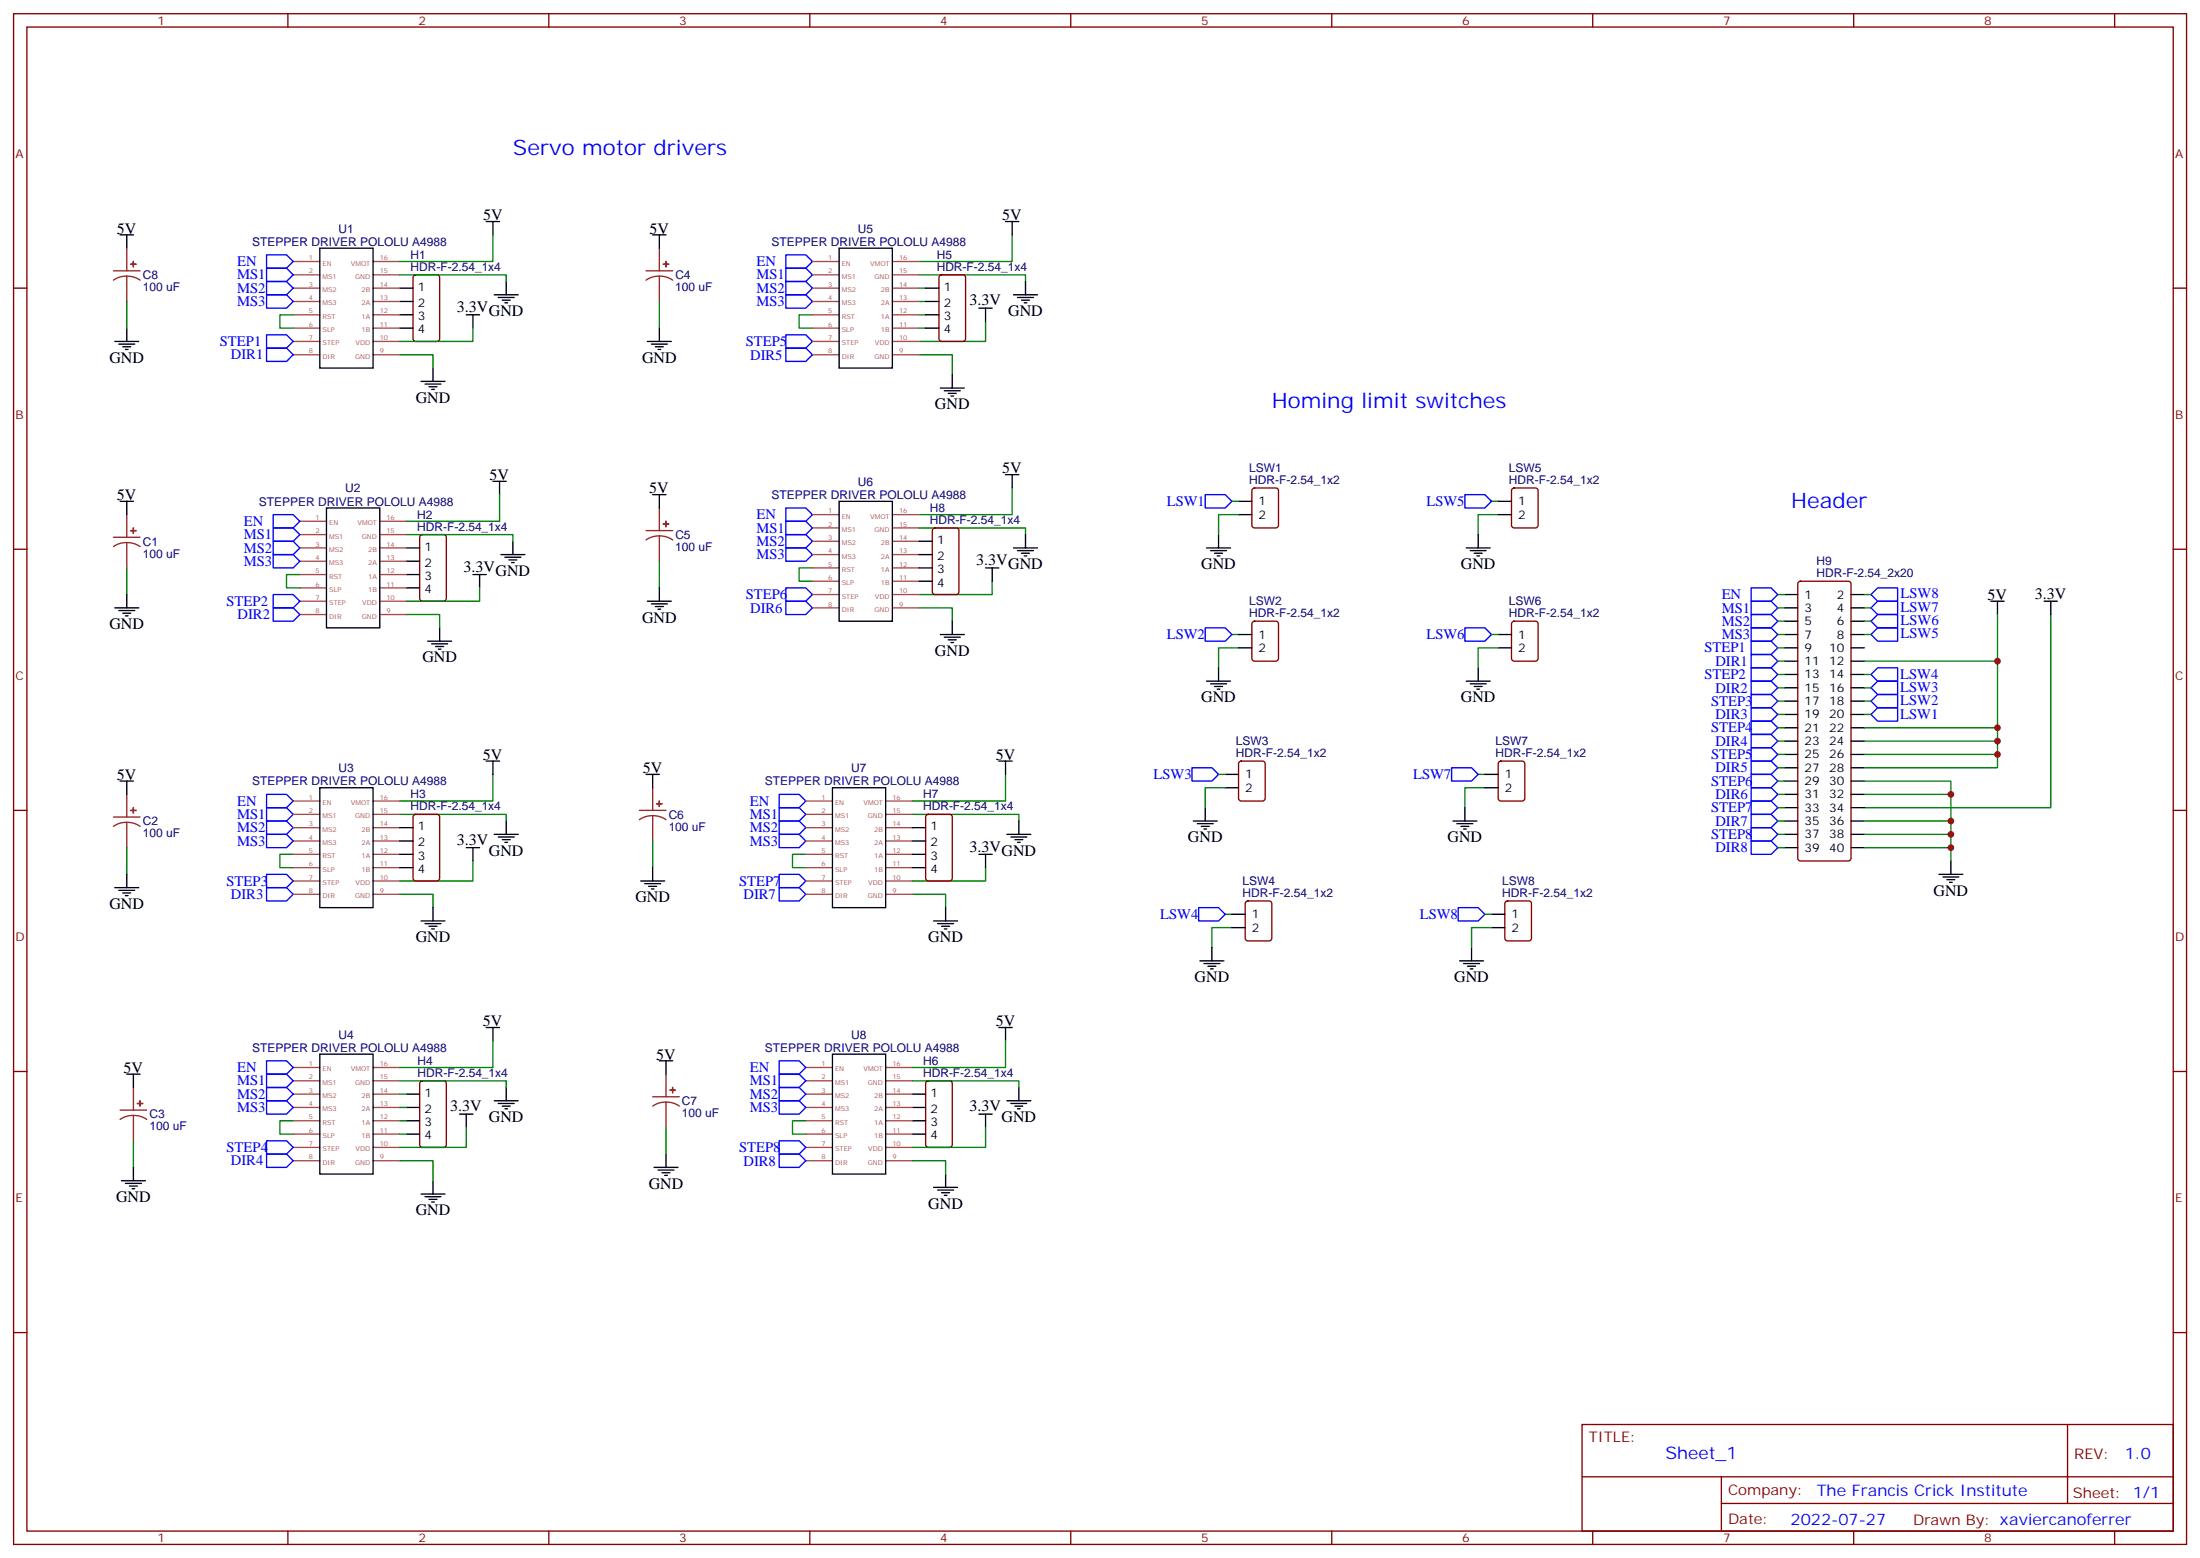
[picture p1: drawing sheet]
<svg xmlns="http://www.w3.org/2000/svg" width="583mm" height="413mm" viewBox="0 0 583 413" stroke-linecap="round" stroke-linejoin="round" font-family="sans-serif">
<g fill="none" stroke="#870000" stroke-width=".35">
<path d="M3.6 3.6h575.7v405.4h-575.7zM7.1 7.2h568.7v398.2h-568.7zM76.3 3.6v3.6M145.4 3.6v3.6M214.6 3.6v3.6M283.7 3.6v3.6M352.8 3.6v3.6M422 3.6v3.6M491.1 3.6v3.6M560.3 3.6v3.6M3.6 76.3h3.5M109.7 73l.4-.2h5.7a.71 .71 0 0 1 .7 .7l-.1 16.5-.6 .4h-5.7l-.5-.2-.2-.5v-16.2z"/>
<path d="M249 73l.5-.2h5.6a.71 .71 0 0 1 .7 .7v16.5l-.7 .4h-5.6l-.5-.2-.2-.5v-16.2zM575.8 76.3h3.5M331.9 129.4l.5-.2h5.6a.71 .71 0 0 1 .7 .7v9.5l-.7 .4h-5.6l-.5-.2-.2-.5v-9.2zM400.7 129.4l.5-.2h5.6a.71 .71 0 0 1 .7 .7v9.5l-.7 .4h-5.6l-.5-.2-.2-.5v-9.2zM3.6 145.5h3.5M111.4 141.8l.5-.2h5.6a.71 .71 0 0 1 .8 .7l-.1 16.5-.7 .4h-5.6l-.5-.2-.2-.5v-16.2zM247.2 140l.5-.2h5.7a.71 .71 0 0 1 .7 .7l-.1 16.5-.6 .4h-5.7l-.5-.2-.2-.5v-16.2zM476.6 154.1l.4-.2h12.7a.71 .71 0 0 1 .7 .7v72.7l-.2 .5-.5 .2h-12.7l-.5-.2-.2-.5v-72.7zM575.8 145.5h3.5M331.9 164.7l.5-.2h5.6a.71 .71 0 0 1 .7 .7v9.5l-.7 .4h-5.6l-.5-.3-.2-.4v-9.2zM400.7 164.7l.5-.2h5.6a.71 .71 0 0 1 .7 .7v9.5l-.7 .4h-5.6l-.5-.3-.2-.4v-9.2zM3.6 214.6h3.5"/>
<path d="M109.7 215.9l.4-.2h5.7a.71 .71 0 0 1 .7 .7l-.1 16.5-.6 .4h-5.7l-.5-.2-.2-.5v-16.2zM245.5 215.9l.5-.2h5.6a.71 .71 0 0 1 .7 .7l-.1 16.5-.6 .4h-5.6l-.5-.2-.2-.5v-16.2zM328.4 201.7l.5-.2h5.6a.71 .71 0 0 1 .7 .7l-.1 9.5-.6 .4h-5.6l-.5-.2-.2-.5v-9.2zM397.2 201.7l.5-.2h5.6a.71 .71 0 0 1 .7 .7l-.1 9.5-.6 .4h-5.6l-.5-.2-.3-.5v-9.2zM575.8 214.6h3.5M330.2 238.8l.4-.2h5.7a.71 .71 0 0 1 .7 .7l-.1 9.4-.6 .5h-5.7l-.5-.3-.2-.4v-9.2zM398.9 238.8l.5-.2h5.7a.71 .71 0 0 1 .7 .7l-.1 9.4-.6 .5h-5.7l-.5-.3-.2-.4v-9.2zM3.6 283.7h3.5M111.4 286.4l.5-.2h5.6a.71 .71 0 0 1 .8 .7l-.1 16.5-.7 .4h-5.6l-.5-.2-.2-.5v-16.2zM245.5 286.4l.5-.2h5.6a.71 .71 0 0 1 .7 .7l-.1 16.5-.6 .4h-5.6l-.5-.2-.2-.5v-16.2zM575.8 283.7h3.5M3.6 352.9h3.5"/>
<path d="M575.8 352.9h3.5M419.2 377.2h156.6v28.2h-156.6zM547.8 377.2v20.9M419.2 391.1h156.5M456.1 398.1h119.6M456.1 391.1v14.1M76.3 405.4v3.6M145.4 405.4v3.6M214.6 405.4v3.6M283.7 405.4v3.6M352.8 405.4v3.6M422 405.4v3.6"/>
<path d="M491.1 405.4v3.6M560.3 405.4v3.6"/>
</g>
<g fill="none" stroke="#008700" stroke-width=".35">
<path d="M33.6 79.8v7.1M105.9 72.8h28.2v1.7M130.6 62.2v7.1h-24.7M174.7 79.8v7.1M243.5 72.8h28.2v1.7M243.5 79.8h1.8M243.5 76.3h1.8M268.2 62.2v7.1h-24.7M77.7 83.4h-3.5v3.5h3.5M105.9 93.9h8.8v3.6M125.3 86.9v3.5h-19.4M215.3 83.4h-3.6v3.5h3.6"/>
<path d="M243.5 93.9h8.8v5.3M243.5 86.9h1.8M243.5 83.4h1.8M261.1 85.1v5.3h-17.6M132.4 131v7h-24.7M243.5 139.8h28.2v1.8M268.2 129.2v7.1h-24.7M326.4 132.8h1.8M328.2 136.3h-5.3v5.3M395.2 132.8h1.7M396.9 136.3h-5.2v5.3M33.6 150.4v7"/>
<path d="M79.4 152.2h-3.5v3.5h3.5M107.7 141.6h28.2v1.7M127.1 155.7v3.5h-19.4M174.7 148.6v7.1M215.3 150.4h-3.6v3.5h3.6M262.9 153.9v3.5h-19.4M471 157.4h1.8M494 157.4h1.7M107.7 162.7h8.8v3.6M243.5 161h8.8v3.5M326.4 168h1.8M328.2 171.6h-5.3v5.2"/>
<path d="M395.2 168h1.7M396.9 171.6h-5.2v5.2M471 168h1.8M471 161h1.8M471 164.5h1.8M471 171.6h1.8M471 175.1h1.8M471 178.6h1.8M494 168h1.7M494 161h1.7M494 164.5h1.7M494 175.1h35.2"/>
<path d="M494 178.6h1.7M529.2 162.7v40.6h-35.2M543.3 162.7v51.2h-49.3M471 182.1h1.8M471 185.7h1.8M471 189.2h1.8M471 192.7h1.8M471 196.3h1.8M471 199.8h1.8M494 182.1h1.7M494 185.7h1.7M494 189.2h1.7"/>
<path d="M494 192.7h35.2M494 196.3h35.2M494 199.8h35.2M105.9 215.7h28.2v1.7M130.6 205.1v7h-24.7M241.7 215.7h28.2v1.7M266.4 205.1v7h-24.7M322.9 205.1h1.7M324.6 208.6h-5.3v5.3M391.7 205.1h1.7M393.4 208.6h-5.3v5.3M471 203.3h1.8"/>
<path d="M471 206.8h1.8M471 210.4h1.8M471 213.9h1.8M471 217.4h1.8M494 217.4h22.9v3.5M494 210.4h22.9v7M494 206.8h22.9v3.6M33.6 224.5v7M77.7 226.2h-3.5v3.6h3.5M105.9 236.8h8.8v3.5M125.3 228v5.3h-19.4M172.9 222.7v7.1"/>
<path d="M213.5 226.2h-3.5v3.6h3.5M241.7 236.8h8.8v3.5M261.1 229.8v3.5h-19.4M471 220.9h1.8M471 224.5h1.8M494 224.5h22.9v3.5M494 220.9h22.9v3.6M324.6 242.1h1.8M326.4 245.6h-5.3v5.3M393.4 242.1h1.8M395.2 245.6h-5.3v5.3M130.6 275.6v7.1h-24.7"/>
<path d="M266.4 275.6v7.1h-24.7M77.7 296.8h-3.5v3.5h3.5M105.9 286.2h28.2v1.8M105.9 289.7h1.8M105.9 293.3h1.8M105.9 296.8h1.8M123.5 298.6v5.2h-17.6M176.5 298.6v7M213.5 296.8h-3.5v3.5h3.5M241.7 286.2h28.2v1.8M261.1 298.6v5.2h-19.4M35.3 302.1v7"/>
<path d="M105.9 307.4h8.8v5.3M105.9 300.3h1.8M241.7 307.4h8.8v3.5"/>
</g>
<g fill="none" stroke="#00f" stroke-width=".35">
<path d="M70.6 67.5h5.3l1.8 1.8-1.8 1.7h-5.3zM70.6 71h5.3l1.8 1.8-1.8 1.7h-5.3zM70.6 74.5h5.3l1.8 1.8-1.8 1.8h-5.3zM70.6 78.1h5.3l1.8 1.7-1.8 1.8h-5.3zM208.2 78.1h5.3l1.8 1.7-1.8 1.8h-5.3zM208.2 74.5h5.3l1.8 1.8-1.8 1.8h-5.3zM208.2 71h5.3l1.8 1.8-1.8 1.7h-5.3zM208.2 67.5h5.3l1.8 1.8-1.8 1.7h-5.3zM70.6 88.7h5.3l1.8 1.7-1.8 1.8h-5.3zM70.6 92.2h5.3l1.8 1.7-1.8 1.8h-5.3zM208.2 92.2h5.3l1.8 1.7-1.8 1.8h-5.3zM208.2 88.7h5.3l1.8 1.7-1.8 1.8h-5.3z"/>
<path d="M72.4 136.3h5.3l1.7 1.7-1.7 1.8h-5.3zM72.4 139.8h5.3l1.7 1.8-1.7 1.7h-5.3zM208.2 138h5.3l1.8 1.8-1.8 1.8h-5.3zM208.2 134.5h5.3l1.8 1.8-1.8 1.7h-5.3zM319.3 131h5.3l1.8 1.8-1.8 1.7h-5.3zM388.1 131h5.3l1.8 1.8-1.8 1.7h-5.3zM72.4 143.3h5.3l1.7 1.8-1.7 1.8h-5.3zM72.4 146.9h5.3l1.7 1.7-1.7 1.8h-5.3zM72.4 157.4h5.3l1.7 1.8-1.7 1.8h-5.3zM208.2 159.2h5.3l1.8 1.8-1.8 1.7h-5.3zM208.2 155.7h5.3l1.8 1.7-1.8 1.8h-5.3zM208.2 145.1h5.3l1.8 1.8-1.8 1.7h-5.3z"/>
<path d="M208.2 141.6h5.3l1.8 1.7-1.8 1.8h-5.3zM464 155.7h5.3l1.7 1.7-1.7 1.8h-5.3zM464 159.2h5.3l1.7 1.8-1.7 1.7h-5.3zM495.7 157.4l1.8-1.7h5.3v3.5h-5.3zM72.4 161h5.3l1.7 1.7-1.7 1.8h-5.3zM319.3 166.3h5.3l1.8 1.7-1.8 1.8h-5.3zM388.1 166.3h5.3l1.8 1.7-1.8 1.8h-5.3zM464 162.7h5.3l1.7 1.8-1.7 1.8h-5.3zM464 166.3h5.3l1.7 1.7-1.7 1.8h-5.3zM464 169.8h5.3l1.7 1.8-1.7 1.7h-5.3zM464 173.3h5.3l1.7 1.8-1.7 1.7h-5.3zM464 176.8h5.3l1.7 1.8-1.7 1.8h-5.3z"/>
<path d="M495.7 161l1.8-1.8h5.3v3.5h-5.3zM495.7 164.5l1.8-1.8h5.3v3.6h-5.3zM495.7 168l1.8-1.7h5.3v3.5h-5.3zM495.7 178.6l1.8-1.8h5.3v3.6h-5.3zM464 180.4h5.3l1.7 1.7-1.7 1.8h-5.3zM464 183.9h5.3l1.7 1.8-1.7 1.7h-5.3zM464 187.4h5.3l1.7 1.8-1.7 1.8h-5.3zM464 191h5.3l1.7 1.7-1.7 1.8h-5.3zM464 194.5h5.3l1.7 1.8-1.7 1.7h-5.3zM464 198h5.3l1.7 1.8-1.7 1.7h-5.3zM495.7 182.1l1.8-1.7h5.3v3.5h-5.3zM495.7 185.7l1.8-1.8h5.3v3.5h-5.3z"/>
<path d="M495.7 189.2l1.8-1.8h5.3v3.6h-5.3zM70.6 217.4h5.3l1.8 1.8-1.8 1.7h-5.3zM70.6 213.9h5.3l1.8 1.8-1.8 1.7h-5.3zM70.6 210.4h5.3l1.8 1.7-1.8 1.8h-5.3zM206.4 217.4h5.3l1.8 1.8-1.8 1.7h-5.3zM206.4 213.9h5.3l1.8 1.8-1.8 1.7h-5.3zM206.4 210.4h5.3l1.8 1.7-1.8 1.8h-5.3zM315.8 203.3h5.3l1.8 1.8-1.8 1.7h-5.3zM384.6 203.3h5.3l1.8 1.8-1.8 1.7h-5.3zM464 201.5h5.3l1.7 1.8-1.7 1.8h-5.3zM464 205.1h5.3l1.7 1.7-1.7 1.8h-5.3zM464 208.6h5.3l1.7 1.8-1.7 1.7h-5.3z"/>
<path d="M464 212.1h5.3l1.7 1.8-1.7 1.8h-5.3zM464 215.7h5.3l1.7 1.7-1.7 1.8h-5.3zM464 219.2h5.3l1.7 1.7-1.7 1.8h-5.3zM70.6 235.1h5.3l1.8 1.7-1.8 1.8h-5.3zM70.6 231.5h5.3l1.8 1.8-1.8 1.8h-5.3zM70.6 220.9h5.3l1.8 1.8-1.8 1.8h-5.3zM206.4 235.1h5.3l1.8 1.7-1.8 1.8h-5.3zM206.4 231.5h5.3l1.8 1.8-1.8 1.8h-5.3zM206.4 220.9h5.3l1.8 1.8-1.8 1.8h-5.3zM464 222.7h5.3l1.7 1.8-1.7 1.7h-5.3zM317.6 240.3h5.3l1.7 1.8-1.7 1.8h-5.3zM386.4 240.3h5.3l1.7 1.8-1.7 1.8h-5.3z"/>
<path d="M70.6 280.9h5.3l1.8 1.8-1.8 1.7h-5.3zM70.6 284.4h5.3l1.8 1.8-1.8 1.8h-5.3zM70.6 288h5.3l1.8 1.7-1.8 1.8h-5.3zM70.6 291.5h5.3l1.8 1.8-1.8 1.7h-5.3zM206.4 280.9h5.3l1.8 1.8-1.8 1.7h-5.3zM206.4 284.4h5.3l1.8 1.8-1.8 1.8h-5.3zM206.4 288h5.3l1.8 1.7-1.8 1.8h-5.3zM206.4 291.5h5.3l1.8 1.8-1.8 1.7h-5.3zM70.6 302.1h5.3l1.8 1.7-1.8 1.8h-5.3zM70.6 305.6h5.3l1.8 1.8-1.8 1.7h-5.3zM206.4 302.1h5.3l1.8 1.7-1.8 1.8h-5.3zM206.4 305.6h5.3l1.8 1.8-1.8 1.7h-5.3z"/>
</g>
<g fill="none" stroke="#000" stroke-width=".35">
<path d="M128.8 58.7h3.6M130.6 58.7v3.5M266.4 58.7h3.5M268.2 58.7v3.5M31.8 62.2h3.5M33.6 62.2v3.5M84.7 65.7h14.1v31.8h-14.1zM105.9 76.3h3.5M105.9 79.8h3.5M131 78.1h6.3M132 78.8h4.2M133.1 79.5h2.1"/>
<path d="M134.1 74.5v3.6M172.9 62.2h3.6M174.7 62.2v3.5M222.3 65.7h14.1v31.8h-14.1zM245.3 76.3h3.5M245.3 79.8h3.5M268.5 78.1h6.4M269.6 78.8h4.2M270.7 79.5h2.1M271.7 74.5v3.6M30.4 90.4h6.4M31.5 91.1h4.2"/>
<path d="M32.5 91.8h2.1M33.2 92.5h.7M33.6 86.9v3.5M105.9 83.4h3.5M105.9 86.9h3.5M114.7 97.5v3.5M123.5 83.4h3.6M125.3 83.4v3.5M133.8 80.2h.7M171.5 90.4h6.4M172.6 91.1h4.2M173.6 91.8h2.2"/>
<path d="M174.3 92.5h.7M174.7 86.9v3.5M245.3 83.4h3.5M245.3 86.9h3.5M252.3 99.2v3.6M259.4 81.6h3.5M261.1 81.6v3.5M271.4 80.2h.7M111.5 101h6.4M112.6 101.7h4.2M113.7 102.4h2.1M114.4 103.1h.7"/>
<path d="M249.1 102.8h6.4M250.2 103.5h4.2M251.2 104.2h2.2M252 104.9h.7M31.8 132.8h3.5M33.6 132.8v3.5M86.5 134.5h14.1v31.8h-14.1zM130.6 127.5h3.5M132.4 127.5v3.5M172.9 131h3.6M174.7 131v3.5M222.3 132.8h14.1v31.7h-14.1z"/>
<path d="M266.4 125.7h3.5M268.2 125.7v3.5M328.2 132.8h3.5M328.2 136.3h3.5M396.9 132.8h3.6M396.9 136.3h3.6M33.6 157.4v3.6M107.7 145.1h3.5M107.7 148.6h3.5M107.7 152.2h3.5M107.7 155.7h3.5M125.3 152.2h3.5"/>
<path d="M127.1 152.2v3.5M132.7 146.9h6.4M133.8 147.6h4.2M134.8 148.3h2.1M135.5 149h.7M135.9 143.3v3.6M171.5 159.2h6.4M172.6 159.9h4.2M174.7 155.7v3.5M243.5 146.9h3.5M243.5 150.4h3.5M243.5 143.3h3.5"/>
<path d="M243.5 153.9h3.5M261.1 150.4h3.6M262.9 150.4v3.5M268.5 145.1h6.4M269.6 145.8h4.2M270.7 146.5h2.1M271.4 147.2h.7M271.7 141.6v3.5M319.7 145.1h6.3M320.7 145.8h4.3M321.8 146.5h2.1M322.5 147.2h.7"/>
<path d="M322.9 141.6v3.5M388.5 145.1h6.3M389.5 145.8h4.3M390.6 146.5h2.1M391.3 147.2h.7M391.7 141.6v3.5M472.8 157.4h3.5M490.4 157.4h3.6M527.5 159.2h3.5M529.2 159.2v3.5M541.6 159.2h3.5M543.3 159.2v3.5"/>
<path d="M30.4 161h6.4M31.5 161.7h4.2M32.5 162.4h2.1M33.2 163.1h.7M113.3 169.8h6.4M114.4 170.5h4.2M115.4 171.2h2.1M116.1 171.9h.7M116.5 166.3v3.5M173.6 160.6h2.2M174.3 161.3h.7M249.1 168h6.4"/>
<path d="M250.2 168.7h4.2M251.2 169.4h2.2M252 170.1h.7M252.3 164.5v3.5M322.9 176.8v3.6M328.2 168h3.5M328.2 171.6h3.5M391.7 176.8v3.6M396.9 168h3.6M396.9 171.6h3.6M472.8 168h3.5M472.8 171.6h3.5"/>
<path d="M472.8 161h3.5M472.8 164.5h3.5M472.8 175.1h3.5M472.8 178.6h3.5M490.4 168h3.6M490.4 171.6h3.6M490.4 161h3.6M490.4 164.5h3.6M490.4 175.1h3.6M490.4 178.6h3.6M319.7 180.4h6.3M320.7 181.1h4.3"/>
<path d="M321.8 181.8h2.1M322.5 182.5h.7M388.5 180.4h6.3M389.5 181.1h4.3M390.6 181.8h2.1M391.3 182.5h.7M472.8 182.1h3.5M472.8 185.7h3.5M472.8 189.2h3.5M472.8 192.7h3.5M472.8 196.3h3.5M472.8 199.8h3.5"/>
<path d="M490.4 182.1h3.6M490.4 185.7h3.6M490.4 189.2h3.6M490.4 192.7h3.6M490.4 196.3h3.6M490.4 199.8h3.6M31.8 206.8h3.5M33.6 206.8v3.6M84.7 208.6h14.1v31.7h-14.1zM105.9 219.2h3.5M128.8 201.5h3.6M130.6 201.5v3.6"/>
<path d="M134.1 217.4v3.5M171.2 205.1h3.5M172.9 205.1v3.5M220.6 208.6h14.1v31.7h-14.1zM241.7 219.2h3.6M264.7 201.5h3.5M266.4 201.5v3.6M269.9 217.4v3.5M316.2 217.4h6.3M317.2 218.1h4.3M318.3 218.8h2.1M319 219.5h.7"/>
<path d="M319.3 213.9v3.5M324.6 205.1h3.6M324.6 208.6h3.6M385 217.4h6.3M386 218.1h4.2M387.1 218.8h2.1M387.8 219.5h.7M388.1 213.9v3.5M393.4 205.1h3.5M393.4 208.6h3.5M472.8 217.4h3.5M472.8 206.8h3.5"/>
<path d="M472.8 203.3h3.5M472.8 210.4h3.5M472.8 213.9h3.5M490.4 217.4h3.6M490.4 206.8h3.6M490.4 203.3h3.6M490.4 210.4h3.6M490.4 213.9h3.6M30.4 235.1h6.4M31.5 235.8h4.2M32.5 236.5h2.1M33.2 237.2h.7"/>
<path d="M33.6 231.5v3.6M105.9 222.7h3.5M105.9 226.2h3.5M105.9 229.8h3.5M123.5 224.5h3.6M125.3 224.5v3.5M131 220.9h6.3M132 221.7h4.2M133.1 222.4h2.1M133.8 223.1h.7M169.8 233.3h6.3M170.8 234h4.2"/>
<path d="M171.9 234.7h2.1M172.6 235.4h.7M172.9 229.8v3.5M241.7 222.7h3.6M241.7 226.2h3.6M241.7 229.8h3.6M259.4 226.2h3.5M261.1 226.2v3.6M266.8 220.9h6.3M267.8 221.7h4.3M268.9 222.4h2.1M269.6 223.1h.7"/>
<path d="M472.8 224.5h3.5M472.8 220.9h3.5M490.4 224.5h3.6M490.4 220.9h3.6M513.7 231.5h6.4M514.8 232.2h4.2M515.8 232.9h2.1M516.5 233.6h.7M516.9 228v3.5M111.5 243.9h6.4M112.6 244.6h4.2M113.7 245.3h2.1"/>
<path d="M114.4 246h.7M114.7 240.3v3.6M247.4 243.9h6.3M248.4 244.6h4.3M249.5 245.3h2.1M250.2 246h.7M250.5 240.3v3.6M317.9 254.5h6.4M319 255.2h4.2M320 255.9h2.2M320.7 256.6h.8M321.1 250.9v3.6"/>
<path d="M326.4 242.1h3.5M326.4 245.6h3.5M386.7 254.5h6.4M387.8 255.2h4.2M388.8 255.9h2.1M389.5 256.6h.7M389.9 250.9v3.6M395.2 242.1h3.5M395.2 245.6h3.5M84.7 279.2h14.1v31.7h-14.1zM128.8 272.1h3.6M130.6 272.1v3.5"/>
<path d="M220.6 279.2h14.1v31.7h-14.1zM264.7 272.1h3.5M266.4 272.1v3.5M33.6 284.4h3.5M35.3 284.4v3.6M107.7 289.7h3.5M107.7 293.3h3.5M107.7 296.8h3.5M121.8 295h3.5M123.5 295v3.6M131 291.5h6.3M132 292.2h4.2"/>
<path d="M133.1 292.9h2.1M133.8 293.6h.7M134.1 288v3.5M174.7 280.9h3.5M176.5 280.9v3.5M241.7 289.7h3.6M241.7 293.3h3.6M241.7 296.8h3.6M259.4 295h3.5M261.1 295v3.6M266.8 291.5h6.3M267.8 292.2h4.3"/>
<path d="M268.9 292.9h2.1M269.6 293.6h.7M269.9 288v3.5M32.2 312.7h6.3M33.2 313.4h4.3M34.3 314.1h2.1M35 314.8h.7M35.3 309.1v3.6M107.7 300.3h3.5M111.5 316.2h6.4M112.6 316.9h4.2M113.7 317.6h2.1"/>
<path d="M114.4 318.3h.7M114.7 312.7v3.5M173.3 309.1h6.3M174.3 309.8h4.3M175.4 310.6h2.1M176.1 311.3h.7M176.5 305.6v3.5M241.7 300.3h3.6M247.4 314.4h6.3M248.4 315.1h4.3M249.5 315.8h2.1M250.2 316.5h.7"/>
<path d="M250.5 310.9v3.5"/>
</g>
<g fill="none" stroke="#a64a4a" stroke-width=".35">
<path d="M77.7 69.3h7M77.7 72.8h7M77.7 76.3h7M77.7 79.8h7M98.8 69.3h7.1M98.8 72.8h7.1M98.8 76.3h7.1M98.8 79.8h7.1M215.3 69.3h7M215.3 72.8h7M215.3 76.3h7M215.3 79.8h7"/>
<path d="M236.4 69.3h7.1M236.4 72.8h7.1M236.4 76.3h7.1M236.4 79.8h7.1M77.7 83.4h7M77.7 86.9h7M77.7 90.4h7M77.7 93.9h7M98.8 83.4h7.1M98.8 86.9h7.1M98.8 90.4h7.1M98.8 93.9h7.1"/>
<path d="M215.3 83.4h7M215.3 86.9h7M215.3 90.4h7M215.3 93.9h7M236.4 83.4h7.1M236.4 86.9h7.1M236.4 90.4h7.1M236.4 93.9h7.1M79.4 138h7.1M100.6 138h7.1M215.3 136.3h7M215.3 139.8h7"/>
<path d="M236.4 136.3h7.1M236.4 139.8h7.1M79.4 141.6h7.1M79.4 145.1h7.1M79.4 148.6h7.1M79.4 152.2h7.1M79.4 155.7h7.1M79.4 159.2h7.1M100.6 141.6h7.1M100.6 145.1h7.1M100.6 148.6h7.1M100.6 152.2h7.1"/>
<path d="M100.6 155.7h7.1M100.6 159.2h7.1M215.3 143.3h7M215.3 146.9h7M215.3 150.4h7M215.3 153.9h7M215.3 157.4h7M236.4 143.3h7.1M236.4 146.9h7.1M236.4 150.4h7.1M236.4 153.9h7.1M236.4 157.4h7.1"/>
<path d="M79.4 162.7h7.1M100.6 162.7h7.1M215.3 161h7M236.4 161h7.1M77.7 212.1h7M77.7 215.7h7M77.7 219.2h7M98.8 212.1h7.1M98.8 215.7h7.1M98.8 219.2h7.1M213.5 212.1h7.1M213.5 215.7h7.1"/>
<path d="M213.5 219.2h7.1M234.7 212.1h7M234.7 215.7h7M234.7 219.2h7M77.7 222.7h7M77.7 226.2h7M77.7 229.8h7M77.7 233.3h7M77.7 236.8h7M98.8 222.7h7.1M98.8 226.2h7.1M98.8 229.8h7.1"/>
<path d="M98.8 233.3h7.1M98.8 236.8h7.1M213.5 222.7h7.1M213.5 226.2h7.1M213.5 229.8h7.1M213.5 233.3h7.1M213.5 236.8h7.1M234.7 222.7h7M234.7 226.2h7M234.7 229.8h7M234.7 233.3h7M234.7 236.8h7"/>
<path d="M77.7 282.7h7M77.7 286.2h7M77.7 289.7h7M77.7 293.3h7M77.7 296.8h7M98.8 282.7h7.1M98.8 286.2h7.1M98.8 289.7h7.1M98.8 293.3h7.1M98.8 296.8h7.1M213.5 282.7h7.1M213.5 286.2h7.1"/>
<path d="M213.5 289.7h7.1M213.5 293.3h7.1M213.5 296.8h7.1M234.7 282.7h7M234.7 286.2h7M234.7 289.7h7M234.7 293.3h7M234.7 296.8h7M77.7 300.3h7M77.7 303.8h7M77.7 307.4h7M98.8 300.3h7.1"/>
<path d="M98.8 303.8h7.1M98.8 307.4h7.1M213.5 300.3h7.1M213.5 303.8h7.1M213.5 307.4h7.1M234.7 300.3h7M234.7 303.8h7M234.7 307.4h7"/>
</g>
<g fill="none" stroke="#8c2424" stroke-width=".35">
<path d="M30.1 71.7h7M33.6 73.1l-1.9 .3-1.6 .8M33.6 73.1l1.8 .3 1.7 .8M33.6 65.7v6M33.6 73.1v6.7M171.2 71.7h7M174.7 73.1l-1.9 .3-1.6 .8M174.7 73.1l1.8 .3 1.7 .8M174.7 65.7v6M174.7 73.1v6.7M33.6 136.3v6M174.7 134.5v6"/>
<path d="M30.1 142.3h7M33.6 143.7l-1.9 .2-1.6 .8M33.6 143.7l1.8 .2 1.7 .8M33.6 143.7v6.7M171.2 140.5h7M174.7 141.9l-1.9 .3-1.6 .8M174.7 141.9l1.8 .3 1.7 .8M174.7 141.9v6.7M30.1 216.4h7M33.6 217.8l-1.9 .2-1.6 .8M33.6 217.8l1.8 .2 1.7 .8M33.6 210.4v6"/>
<path d="M33.6 217.8v6.7M169.4 214.6h7.1M172.9 216l-1.8 .2-1.7 .9M172.9 216l1.9 .2 1.7 .9M172.9 208.6v6M172.9 216v6.7M31.8 294h7.1M35.3 295.4l-1.8 .2-1.7 .8M35.3 295.4l1.9 .2 1.7 .8M35.3 288v6M35.3 295.4v6.7M172.9 290.4h7.1"/>
<path d="M176.5 291.9l-1.9 .2-1.7 .8M176.5 291.9l1.8 .2 1.7 .8M176.5 284.4v6M176.5 291.9v6.7"/>
</g>
<g fill="#8c2424" stroke="#8c2424" stroke-width=".35">
<path d="M34.6 70h1.5z"/>
<path d="M35.3 69.3v1.4z"/>
<path d="M34.6 140.5h1.5z"/>
<path d="M35.3 139.8v1.4z"/>
<path d="M34.6 214.6h1.5z"/>
<path d="M35.3 213.9v1.4z"/>
<path d="M36.4 292.2h1.4z"/>
<path d="M37.1 291.5v1.4z"/>
<path d="M175.8 70h1.4z"/>
<path d="M176.4 69.3l.1 1.4z"/>
<path d="M175.8 138.7l1.4 .1z"/>
<path d="M176.4 138l.1 1.5z"/>
<path d="M174 212.8l1.4 .1z"/>
<path d="M174.7 212.1v1.4z"/>
<path d="M177.5 288.7h1.4z"/>
<path d="M178.2 288v1.4z"/>
</g>
<g fill="#c00">
<circle cx="516.9" cy="224.5" r=".88"/>
<circle cx="516.9" cy="220.9" r=".88"/>
<circle cx="516.9" cy="217.4" r=".88"/>
<circle cx="516.9" cy="210.4" r=".88"/>
<circle cx="529.2" cy="199.8" r=".88"/>
<circle cx="529.2" cy="196.3" r=".88"/>
<circle cx="529.2" cy="192.7" r=".88"/>
<circle cx="529.2" cy="175.1" r=".88"/>
</g>
<g font-size="5.6" fill="#00f">
<text x="135.9" y="41">Servo motor drivers</text>
<text x="337" y="108.1">Homing limit switches</text>
<text x="474.6" y="134.5">Header</text>
</g>
<text font-size="4.6" fill="#00f" x="441.3" y="386.3">Sheet_1</text>
<g font-size="4.2">
<text x="128" y="58.3">5V</text>
<text x="265.6" y="58.3">5V</text>
<text x="30.9" y="61.9">5V</text>
<text x="172.1" y="61.9">5V</text>
<text x="121.1" y="82.7">3.3V</text>
<text x="129.5" y="83.7">GND</text>
<text x="256.9" y="80.9">3.3V</text>
<text x="267.1" y="83.7">GND</text>
<text x="29" y="96.1">GND</text>
<text x="170.1" y="96.1">GND</text>
<text x="110.1" y="106.6">GND</text>
<text x="247.7" y="108.4">GND</text>
<text x="265.5" y="125.3">5V</text>
<text x="129.7" y="127.1">5V</text>
<text x="172" y="130.6">5V</text>
<text x="30.9" y="132.4">5V</text>
<text x="258.7" y="149.7">3.3V</text>
<text x="122.8" y="151.4">3.3V</text>
<text x="131.3" y="152.5">GND</text>
<text x="267.1" y="150.7">GND</text>
<text x="318.3" y="150.7">GND</text>
<text x="387.1" y="150.7">GND</text>
<text x="526.6" y="158.9">5V</text>
<text x="539.1" y="158.5">3.3V</text>
<text x="29" y="166.6">GND</text>
<text x="170.1" y="164.9">GND</text>
<text x="247.7" y="173.7">GND</text>
<text x="111.9" y="175.4">GND</text>
<text x="318.3" y="186">GND</text>
<text x="387.1" y="186">GND</text>
<text x="127.9" y="201.2">5V</text>
<text x="263.8" y="201.2">5V</text>
<text x="30.9" y="206.5">5V</text>
<text x="170.3" y="204.7">5V</text>
<text x="121.1" y="223.8">3.3V</text>
<text x="129.5" y="226.6">GND</text>
<text x="256.9" y="225.5">3.3V</text>
<text x="265.4" y="226.6">GND</text>
<text x="314.7" y="223.1">GND</text>
<text x="383.5" y="223.1">GND</text>
<text x="168.3" y="238.9">GND</text>
<text x="512.3" y="237.2">GND</text>
<text x="29" y="240.7">GND</text>
<text x="110.1" y="249.5">GND</text>
<text x="246" y="249.5">GND</text>
<text x="316.5" y="260.1">GND</text>
<text x="385.3" y="260.1">GND</text>
<text x="127.9" y="271.7">5V</text>
<text x="263.8" y="271.8">5V</text>
<text x="173.9" y="280.6">5V</text>
<text x="32.7" y="284.1">5V</text>
<text x="119.3" y="294.3">3.3V</text>
<text x="129.5" y="297.1">GND</text>
<text x="256.9" y="294.3">3.3V</text>
<text x="265.4" y="297.1">GND</text>
<text x="171.9" y="314.8">GND</text>
<text x="30.8" y="318.3">GND</text>
<text x="110.1" y="321.8">GND</text>
<text x="246" y="320.1">GND</text>
</g>
<g font-size="4.2" fill="#00f">
<text x="563" y="386.5">1.0</text>
<text x="481.3" y="396">The Francis Crick Institute</text>
<text x="474.4" y="403.9">2022-07-27</text>
</g>
<g font-size="3.9" fill="#00f">
<text x="62.8" y="70.5">EN</text>
<text x="200.4" y="70.5">EN</text>
<text x="62.8" y="74">MS1</text>
<text x="62.8" y="77.5">MS2</text>
<text x="200.4" y="77.5">MS2</text>
<text x="200.4" y="74">MS1</text>
<text x="62.8" y="81.1">MS3</text>
<text x="200.4" y="81.1">MS3</text>
<text x="58.2" y="91.6">STEP1</text>
<text x="61.2" y="95.2">DIR1</text>
<text x="197.6" y="91.7">STEP5</text>
<text x="198.7" y="95.2">DIR5</text>
<text x="200.4" y="137.5">EN</text>
<text x="309.1" y="134">LSW1</text>
<text x="377.9" y="134">LSW5</text>
<text x="64.6" y="139.3">EN</text>
<text x="64.6" y="142.8">MS1</text>
<text x="200.4" y="141">MS1</text>
<text x="64.6" y="146.3">MS2</text>
<text x="64.6" y="149.8">MS3</text>
<text x="200.4" y="148.1">MS3</text>
<text x="200.4" y="144.6">MS2</text>
<text x="60" y="160.5">STEP2</text>
<text x="197.6" y="158.7">STEP6</text>
<text x="456.2" y="158.7">EN</text>
<text x="503.6" y="158.4">LSW8</text>
<text x="503.6" y="161.9">LSW7</text>
<text x="62.9" y="164">DIR2</text>
<text x="198.7" y="162.2">DIR6</text>
<text x="456.2" y="162.2">MS1</text>
<text x="456.2" y="165.7">MS2</text>
<text x="503.6" y="165.5">LSW6</text>
<text x="309.1" y="169.3">LSW2</text>
<text x="377.9" y="169.3">LSW6</text>
<text x="451.6" y="172.8">STEP1</text>
<text x="456.2" y="169.3">MS3</text>
<text x="503.6" y="169">LSW5</text>
<text x="451.6" y="179.9">STEP2</text>
<text x="454.5" y="176.3">DIR1</text>
<text x="503.4" y="179.8">LSW4</text>
<text x="454.5" y="183.4">DIR2</text>
<text x="503.4" y="183.3">LSW3</text>
<text x="453.4" y="186.9">STEP3</text>
<text x="454.5" y="190.5">DIR3</text>
<text x="503.4" y="186.8">LSW2</text>
<text x="503.4" y="190.3">LSW1</text>
<text x="453.4" y="194">STEP4</text>
<text x="454.5" y="197.5">DIR4</text>
<text x="453.4" y="201">STEP5</text>
<text x="305.6" y="206.3">LSW3</text>
<text x="374.4" y="206.3">LSW7</text>
<text x="453.4" y="208.1">STEP6</text>
<text x="454.5" y="204.6">DIR5</text>
<text x="62.8" y="213.3">EN</text>
<text x="198.6" y="213.3">EN</text>
<text x="453.4" y="215.1">STEP7</text>
<text x="454.5" y="211.6">DIR6</text>
<text x="62.8" y="220.4">MS2</text>
<text x="62.8" y="216.9">MS1</text>
<text x="198.6" y="220.4">MS2</text>
<text x="198.6" y="216.9">MS1</text>
<text x="454.5" y="218.7">DIR7</text>
<text x="62.8" y="223.9">MS3</text>
<text x="198.6" y="223.9">MS3</text>
<text x="453.4" y="222.2">STEP8</text>
<text x="454.5" y="225.7">DIR8</text>
<text x="60" y="234.5">STEP3</text>
<text x="61.2" y="238.1">DIR3</text>
<text x="195.8" y="234.6">STEP7</text>
<text x="197" y="238.1">DIR7</text>
<text x="307.4" y="243.4">LSW4</text>
<text x="376.2" y="243.4">LSW8</text>
<text x="62.8" y="283.9">EN</text>
<text x="62.8" y="287.4">MS1</text>
<text x="198.6" y="283.9">EN</text>
<text x="198.6" y="287.4">MS1</text>
<text x="62.8" y="291">MS2</text>
<text x="198.6" y="291">MS2</text>
<text x="62.8" y="294.5">MS3</text>
<text x="198.6" y="294.5">MS3</text>
<text x="60" y="305.1">STEP4</text>
<text x="195.8" y="305.1">STEP8</text>
<text x="61.2" y="308.6">DIR4</text>
<text x="197" y="308.6">DIR8</text>
</g>
<g font-size="3.9" fill="#800">
<text x="420.9" y="381.8">TITLE:</text>
<text x="549.6" y="386.5">REV:</text>
<text x="457.8" y="396">Company:</text>
<text x="549.2" y="396.6">Sheet: 1/1</text>
<text x="457.8" y="403.7">Date:</text>
<text x="506.9" y="403.8">Drawn By: xaviercanoferrer</text>
</g>
<g font-size="3.2" fill="#800">
<text x="41.7" y="6.6">1</text>
<text x="110.8" y="6.6">2</text>
<text x="180" y="6.6">3</text>
<text x="249.1" y="6.6">4</text>
<text x="318.3" y="6.6">5</text>
<text x="387.4" y="6.6">6</text>
<text x="456.6" y="6.6">7</text>
<text x="525.7" y="6.6">8</text>
<text x="4.1" y="41.7">A</text>
<text x="576.3" y="41.7">A</text>
<text x="4.1" y="110.9">B</text>
<text x="576.3" y="110.9">B</text>
<text x="4.1" y="180">C</text>
<text x="576.3" y="180">C</text>
<text x="4.1" y="249.2">D</text>
<text x="576.3" y="249.2">D</text>
<text x="4.1" y="318.3">E</text>
<text x="576.3" y="318.3">E</text>
<text x="41.7" y="408.4">1</text>
<text x="110.8" y="408.4">2</text>
<text x="180" y="408.4">3</text>
<text x="249.1" y="408.4">4</text>
<text x="318.3" y="408.4">5</text>
<text x="387.4" y="408.4">6</text>
<text x="456.6" y="408.4">7</text>
<text x="525.7" y="408.4">8</text>
</g>
<g font-size="3.2" fill="#000080">
<text x="66.8" y="65.1">STEPPER DRIVER POLOLU A4988</text>
<text x="89.7" y="61.6">U1</text>
<text x="204.4" y="65.1">STEPPER DRIVER POLOLU A4988</text>
<text x="227.3" y="61.6">U5</text>
<text x="108.7" y="71.7">HDR-F-2.54_1x4</text>
<text x="108.7" y="68.5">H1</text>
<text x="248.2" y="71.7">HDR-F-2.54_1x4</text>
<text x="248.2" y="68.6">H5</text>
<text x="37.8" y="77.1">100 uF</text>
<text x="37.8" y="73.9">C8</text>
<text x="178.9" y="77.1">100 uF</text>
<text x="178.9" y="73.9">C4</text>
<text x="331" y="124.9">LSW1</text>
<text x="399.8" y="124.9">LSW5</text>
<text x="91.5" y="130.4">U2</text>
<text x="227.3" y="128.6">U6</text>
<text x="331" y="128.2">HDR-F-2.54_1x2</text>
<text x="399.8" y="128.2">HDR-F-2.54_1x2</text>
<text x="68.6" y="133.9">STEPPER DRIVER POLOLU A4988</text>
<text x="110.5" y="137.3">H2</text>
<text x="204.4" y="132.1">STEPPER DRIVER POLOLU A4988</text>
<text x="246.3" y="135.6">H8</text>
<text x="110.5" y="140.5">HDR-F-2.54_1x4</text>
<text x="178.9" y="142.7">C5</text>
<text x="246.3" y="138.7">HDR-F-2.54_1x4</text>
<text x="37.8" y="147.7">100 uF</text>
<text x="37.8" y="144.5">C1</text>
<text x="178.9" y="145.9">100 uF</text>
<text x="481.3" y="149.6">H9</text>
<text x="481.3" y="152.9">HDR-F-2.54_2x20</text>
<text x="331" y="160.2">LSW2</text>
<text x="399.8" y="160.2">LSW6</text>
<text x="331" y="163.4">HDR-F-2.54_1x2</text>
<text x="399.8" y="163.4">HDR-F-2.54_1x2</text>
<text x="327.4" y="197.3">LSW3</text>
<text x="396.2" y="197.3">LSW7</text>
<text x="327.4" y="200.5">HDR-F-2.54_1x2</text>
<text x="396.2" y="200.5">HDR-F-2.54_1x2</text>
<text x="66.8" y="208">STEPPER DRIVER POLOLU A4988</text>
<text x="89.7" y="204.5">U3</text>
<text x="202.7" y="208">STEPPER DRIVER POLOLU A4988</text>
<text x="225.5" y="204.5">U7</text>
<text x="108.7" y="214.6">HDR-F-2.54_1x4</text>
<text x="108.7" y="211.4">H3</text>
<text x="244.6" y="214.6">HDR-F-2.54_1x4</text>
<text x="244.6" y="211.4">H7</text>
<text x="37.8" y="221.8">100 uF</text>
<text x="37.8" y="218.6">C2</text>
<text x="177.2" y="220">100 uF</text>
<text x="177.2" y="216.8">C6</text>
<text x="329.2" y="237.5">HDR-F-2.54_1x2</text>
<text x="329.2" y="234.3">LSW4</text>
<text x="398" y="237.5">HDR-F-2.54_1x2</text>
<text x="398" y="234.3">LSW8</text>
<text x="89.7" y="275">U4</text>
<text x="225.5" y="275">U8</text>
<text x="66.8" y="278.5">STEPPER DRIVER POLOLU A4988</text>
<text x="202.7" y="278.5">STEPPER DRIVER POLOLU A4988</text>
<text x="244.6" y="282">H6</text>
<text x="110.6" y="285.2">HDR-F-2.54_1x4</text>
<text x="110.6" y="282">H4</text>
<text x="244.6" y="285.2">HDR-F-2.54_1x4</text>
<text x="180.7" y="292.7">C7</text>
<text x="39.6" y="299.4">100 uF</text>
<text x="39.6" y="296.2">C3</text>
<text x="180.7" y="295.8">100 uF</text>
</g>
<g font-size="3.2">
<text x="110.7" y="77">1</text>
<text x="250.1" y="77">1</text>
<text x="110.7" y="81.2">2</text>
<text x="250.1" y="81.2">2</text>
<text x="110.7" y="84.8">3</text>
<text x="110.7" y="88.3">4</text>
<text x="250.1" y="84.8">3</text>
<text x="250.1" y="88.3">4</text>
<text x="333.4" y="133.8">1</text>
<text x="333.4" y="137.3">2</text>
<text x="402.2" y="133.8">1</text>
<text x="402.2" y="137.3">2</text>
<text x="112.5" y="145.8">1</text>
<text x="248.3" y="144">1</text>
<text x="248.3" y="148.3">2</text>
<text x="112.5" y="150">2</text>
<text x="112.5" y="153.6">3</text>
<text x="248.3" y="151.8">3</text>
<text x="248.3" y="155.3">4</text>
<text x="112.5" y="157.1">4</text>
<text x="478.1" y="158.5">1</text>
<text x="486.7" y="158.5">2</text>
<text x="478.1" y="162">3</text>
<text x="478.1" y="165.6">5</text>
<text x="486.7" y="162">4</text>
<text x="486.7" y="165.6">6</text>
<text x="333.4" y="169.1">1</text>
<text x="333.4" y="172.6">2</text>
<text x="402.2" y="169.1">1</text>
<text x="402.2" y="172.6">2</text>
<text x="478.1" y="169.1">7</text>
<text x="478.1" y="172.6">9</text>
<text x="484.6" y="172.6">10</text>
<text x="486.7" y="169.1">8</text>
<text x="478.1" y="176.1">11</text>
<text x="478.1" y="179.7">13</text>
<text x="484.6" y="176.1">12</text>
<text x="484.6" y="179.7">14</text>
<text x="478.1" y="183.2">15</text>
<text x="484.6" y="183.2">16</text>
<text x="478.1" y="186.7">17</text>
<text x="478.1" y="190.3">19</text>
<text x="484.6" y="186.7">18</text>
<text x="484.6" y="190.3">20</text>
<text x="478.1" y="193.8">21</text>
<text x="478.1" y="197.3">23</text>
<text x="484.6" y="193.8">22</text>
<text x="484.6" y="197.3">24</text>
<text x="478.1" y="200.8">25</text>
<text x="484.6" y="200.8">26</text>
<text x="329.9" y="206.1">1</text>
<text x="329.9" y="209.7">2</text>
<text x="398.7" y="206.1">1</text>
<text x="398.7" y="209.7">2</text>
<text x="478.1" y="204.4">27</text>
<text x="478.1" y="207.9">29</text>
<text x="484.6" y="204.4">28</text>
<text x="484.6" y="207.9">30</text>
<text x="478.1" y="211.4">31</text>
<text x="478.1" y="214.9">33</text>
<text x="484.6" y="211.4">32</text>
<text x="484.6" y="214.9">34</text>
<text x="110.7" y="219.9">1</text>
<text x="246.6" y="219.9">1</text>
<text x="478.1" y="218.5">35</text>
<text x="484.6" y="218.5">36</text>
<text x="110.7" y="224.1">2</text>
<text x="110.7" y="227.6">3</text>
<text x="246.6" y="224.1">2</text>
<text x="246.6" y="227.6">3</text>
<text x="478.1" y="222">37</text>
<text x="478.1" y="225.5">39</text>
<text x="484.6" y="222">38</text>
<text x="484.6" y="225.5">40</text>
<text x="110.7" y="231.2">4</text>
<text x="246.6" y="231.2">4</text>
<text x="331.7" y="243.2">1</text>
<text x="400.5" y="243.2">1</text>
<text x="331.7" y="246.7">2</text>
<text x="400.5" y="246.7">2</text>
<text x="112.5" y="290.4">1</text>
<text x="246.6" y="290.4">1</text>
<text x="112.5" y="294.7">2</text>
<text x="112.5" y="298.2">3</text>
<text x="246.6" y="294.7">2</text>
<text x="246.6" y="298.2">3</text>
<text x="112.5" y="301.7">4</text>
<text x="246.6" y="301.7">4</text>
</g>
<g font-size="1.8" fill="#a54b4b">
<text x="81.9" y="68.9">1</text>
<text x="85.4" y="70.3">EN</text>
<text x="93" y="70.3">VMOT</text>
<text x="100.6" y="68.9">16</text>
<text x="219.4" y="68.9">1</text>
<text x="223" y="70.3">EN</text>
<text x="230.6" y="70.3">VMOT</text>
<text x="238.2" y="68.9">16</text>
<text x="81.9" y="72.4">2</text>
<text x="81.9" y="76">3</text>
<text x="85.4" y="73.8">MS1</text>
<text x="85.4" y="77.4">MS2</text>
<text x="94.1" y="73.8">GND</text>
<text x="95.8" y="77.4">2B</text>
<text x="100.6" y="72.4">15</text>
<text x="100.6" y="76">14</text>
<text x="219.4" y="72.4">2</text>
<text x="219.4" y="76">3</text>
<text x="223" y="73.8">MS1</text>
<text x="223" y="77.4">MS2</text>
<text x="231.7" y="73.8">GND</text>
<text x="233.4" y="77.4">2B</text>
<text x="238.2" y="72.4">15</text>
<text x="238.2" y="76">14</text>
<text x="81.9" y="79.5">4</text>
<text x="81.9" y="83">5</text>
<text x="85.4" y="80.9">MS3</text>
<text x="95.8" y="80.9">2A</text>
<text x="100.6" y="79.5">13</text>
<text x="100.6" y="83">12</text>
<text x="219.4" y="79.5">4</text>
<text x="219.4" y="83">5</text>
<text x="223" y="80.9">MS3</text>
<text x="233.4" y="80.9">2A</text>
<text x="238.2" y="79.5">13</text>
<text x="238.2" y="83">12</text>
<text x="81.9" y="86.5">6</text>
<text x="85.4" y="84.4">RST</text>
<text x="85.4" y="87.9">SLP</text>
<text x="95.8" y="87.9">1B</text>
<text x="95.8" y="84.4">1A</text>
<text x="100.6" y="86.5">11</text>
<text x="219.4" y="86.5">6</text>
<text x="223" y="84.4">RST</text>
<text x="223" y="87.9">SLP</text>
<text x="233.4" y="87.9">1B</text>
<text x="233.4" y="84.4">1A</text>
<text x="238.2" y="86.5">11</text>
<text x="81.9" y="90.1">7</text>
<text x="81.9" y="93.6">8</text>
<text x="85.4" y="91.5">STEP</text>
<text x="85.4" y="95">DIR</text>
<text x="94.1" y="95">GND</text>
<text x="94.2" y="91.5">VDD</text>
<text x="100.6" y="90.1">10</text>
<text x="100.6" y="93.6">9</text>
<text x="219.4" y="90.1">7</text>
<text x="219.4" y="93.6">8</text>
<text x="223" y="91.5">STEP</text>
<text x="223" y="95">DIR</text>
<text x="231.7" y="95">GND</text>
<text x="231.8" y="91.5">VDD</text>
<text x="238.2" y="90.1">10</text>
<text x="238.2" y="93.6">9</text>
<text x="83.6" y="137.7">1</text>
<text x="102.4" y="137.7">16</text>
<text x="219.4" y="135.9">1</text>
<text x="223" y="137.3">EN</text>
<text x="230.6" y="137.3">VMOT</text>
<text x="238.2" y="135.9">16</text>
<text x="83.6" y="141.2">2</text>
<text x="87.2" y="139.1">EN</text>
<text x="87.2" y="142.6">MS1</text>
<text x="94.7" y="139.1">VMOT</text>
<text x="95.9" y="142.6">GND</text>
<text x="102.4" y="141.2">15</text>
<text x="219.4" y="139.5">2</text>
<text x="219.4" y="143">3</text>
<text x="223" y="140.9">MS1</text>
<text x="231.7" y="140.9">GND</text>
<text x="238.2" y="139.5">15</text>
<text x="238.2" y="143">14</text>
<text x="83.6" y="144.7">3</text>
<text x="83.6" y="148.3">4</text>
<text x="87.2" y="146.2">MS2</text>
<text x="87.2" y="149.7">MS3</text>
<text x="97.6" y="146.2">2B</text>
<text x="97.6" y="149.7">2A</text>
<text x="102.4" y="144.7">14</text>
<text x="102.4" y="148.3">13</text>
<text x="219.4" y="146.5">4</text>
<text x="223" y="144.4">MS2</text>
<text x="223" y="147.9">MS3</text>
<text x="233.4" y="144.4">2B</text>
<text x="233.4" y="147.9">2A</text>
<text x="238.2" y="146.5">13</text>
<text x="83.6" y="151.8">5</text>
<text x="83.6" y="155.3">6</text>
<text x="87.2" y="153.2">RST</text>
<text x="97.6" y="153.2">1A</text>
<text x="102.4" y="151.8">12</text>
<text x="102.4" y="155.3">11</text>
<text x="219.4" y="150">5</text>
<text x="219.4" y="153.6">6</text>
<text x="223" y="151.4">RST</text>
<text x="223" y="155">SLP</text>
<text x="233.4" y="155">1B</text>
<text x="233.4" y="151.4">1A</text>
<text x="238.2" y="150">12</text>
<text x="238.2" y="153.6">11</text>
<text x="83.6" y="158.9">7</text>
<text x="87.2" y="156.7">SLP</text>
<text x="87.2" y="160.3">STEP</text>
<text x="96" y="160.3">VDD</text>
<text x="97.6" y="156.7">1B</text>
<text x="102.4" y="158.9">10</text>
<text x="219.4" y="157.1">7</text>
<text x="219.4" y="160.6">8</text>
<text x="223" y="158.5">STEP</text>
<text x="231.8" y="158.5">VDD</text>
<text x="238.2" y="157.1">10</text>
<text x="238.2" y="160.6">9</text>
<text x="83.6" y="162.4">8</text>
<text x="87.2" y="163.8">DIR</text>
<text x="95.9" y="163.8">GND</text>
<text x="102.4" y="162.4">9</text>
<text x="223" y="162">DIR</text>
<text x="231.7" y="162">GND</text>
<text x="81.9" y="211.8">1</text>
<text x="81.9" y="215.3">2</text>
<text x="85.4" y="213.2">EN</text>
<text x="93" y="213.2">VMOT</text>
<text x="100.6" y="211.8">16</text>
<text x="100.6" y="215.3">15</text>
<text x="217.7" y="211.8">1</text>
<text x="217.7" y="215.3">2</text>
<text x="221.3" y="213.2">EN</text>
<text x="228.8" y="213.2">VMOT</text>
<text x="236.4" y="211.8">16</text>
<text x="236.4" y="215.3">15</text>
<text x="81.9" y="218.8">3</text>
<text x="85.4" y="216.7">MS1</text>
<text x="85.4" y="220.2">MS2</text>
<text x="94.1" y="216.7">GND</text>
<text x="95.8" y="220.2">2B</text>
<text x="100.6" y="218.8">14</text>
<text x="217.7" y="218.8">3</text>
<text x="221.3" y="216.7">MS1</text>
<text x="221.3" y="220.2">MS2</text>
<text x="229.9" y="216.7">GND</text>
<text x="231.6" y="220.2">2B</text>
<text x="236.4" y="218.8">14</text>
<text x="81.9" y="222.4">4</text>
<text x="81.9" y="225.9">5</text>
<text x="85.4" y="223.8">MS3</text>
<text x="85.4" y="227.3">RST</text>
<text x="95.8" y="223.8">2A</text>
<text x="95.8" y="227.3">1A</text>
<text x="100.6" y="222.4">13</text>
<text x="100.6" y="225.9">12</text>
<text x="217.7" y="222.4">4</text>
<text x="217.7" y="225.9">5</text>
<text x="221.3" y="223.8">MS3</text>
<text x="221.3" y="227.3">RST</text>
<text x="231.6" y="223.8">2A</text>
<text x="231.6" y="227.3">1A</text>
<text x="236.4" y="222.4">13</text>
<text x="236.4" y="225.9">12</text>
<text x="81.9" y="229.4">6</text>
<text x="81.9" y="232.9">7</text>
<text x="85.4" y="230.8">SLP</text>
<text x="95.8" y="230.8">1B</text>
<text x="100.6" y="229.4">11</text>
<text x="100.6" y="232.9">10</text>
<text x="217.7" y="229.4">6</text>
<text x="217.7" y="232.9">7</text>
<text x="221.3" y="230.8">SLP</text>
<text x="231.6" y="230.8">1B</text>
<text x="236.4" y="229.4">11</text>
<text x="236.4" y="232.9">10</text>
<text x="81.9" y="236.5">8</text>
<text x="85.4" y="234.4">STEP</text>
<text x="85.4" y="237.9">DIR</text>
<text x="94.1" y="237.9">GND</text>
<text x="94.2" y="234.4">VDD</text>
<text x="100.6" y="236.5">9</text>
<text x="217.7" y="236.5">8</text>
<text x="221.3" y="234.4">STEP</text>
<text x="221.3" y="237.9">DIR</text>
<text x="229.9" y="237.9">GND</text>
<text x="230" y="234.4">VDD</text>
<text x="236.4" y="236.5">9</text>
<text x="81.9" y="282.3">1</text>
<text x="81.9" y="285.9">2</text>
<text x="85.4" y="283.7">EN</text>
<text x="85.4" y="287.3">MS1</text>
<text x="93" y="283.7">VMOT</text>
<text x="94.1" y="287.3">GND</text>
<text x="100.6" y="282.3">16</text>
<text x="100.6" y="285.9">15</text>
<text x="217.7" y="282.3">1</text>
<text x="217.7" y="285.9">2</text>
<text x="221.3" y="283.7">EN</text>
<text x="221.3" y="287.3">MS1</text>
<text x="228.8" y="283.7">VMOT</text>
<text x="229.9" y="287.3">GND</text>
<text x="236.4" y="282.3">16</text>
<text x="236.4" y="285.9">15</text>
<text x="81.9" y="289.4">3</text>
<text x="81.9" y="292.9">4</text>
<text x="85.4" y="290.8">MS2</text>
<text x="95.8" y="290.8">2B</text>
<text x="100.6" y="289.4">14</text>
<text x="100.6" y="292.9">13</text>
<text x="217.7" y="289.4">3</text>
<text x="217.7" y="292.9">4</text>
<text x="221.3" y="290.8">MS2</text>
<text x="231.6" y="290.8">2B</text>
<text x="236.4" y="289.4">14</text>
<text x="236.4" y="292.9">13</text>
<text x="81.9" y="296.4">5</text>
<text x="81.9" y="300">6</text>
<text x="85.4" y="294.3">MS3</text>
<text x="85.4" y="297.9">RST</text>
<text x="95.8" y="294.3">2A</text>
<text x="95.8" y="297.9">1A</text>
<text x="100.6" y="296.4">12</text>
<text x="100.6" y="300">11</text>
<text x="217.7" y="296.4">5</text>
<text x="217.7" y="300">6</text>
<text x="221.3" y="294.3">MS3</text>
<text x="221.3" y="297.9">RST</text>
<text x="231.6" y="294.3">2A</text>
<text x="231.6" y="297.9">1A</text>
<text x="236.4" y="296.4">12</text>
<text x="236.4" y="300">11</text>
<text x="81.9" y="303.5">7</text>
<text x="85.4" y="301.4">SLP</text>
<text x="85.4" y="304.9">STEP</text>
<text x="94.2" y="304.9">VDD</text>
<text x="95.8" y="301.4">1B</text>
<text x="100.6" y="303.5">10</text>
<text x="217.7" y="303.5">7</text>
<text x="221.3" y="301.4">SLP</text>
<text x="221.3" y="304.9">STEP</text>
<text x="230" y="304.9">VDD</text>
<text x="231.6" y="301.4">1B</text>
<text x="236.4" y="303.5">10</text>
<text x="81.9" y="307">8</text>
<text x="85.4" y="308.4">DIR</text>
<text x="94.1" y="308.4">GND</text>
<text x="100.6" y="307">9</text>
<text x="217.7" y="307">8</text>
<text x="221.3" y="308.4">DIR</text>
<text x="229.9" y="308.4">GND</text>
<text x="236.4" y="307">9</text>
</g>
</svg>
